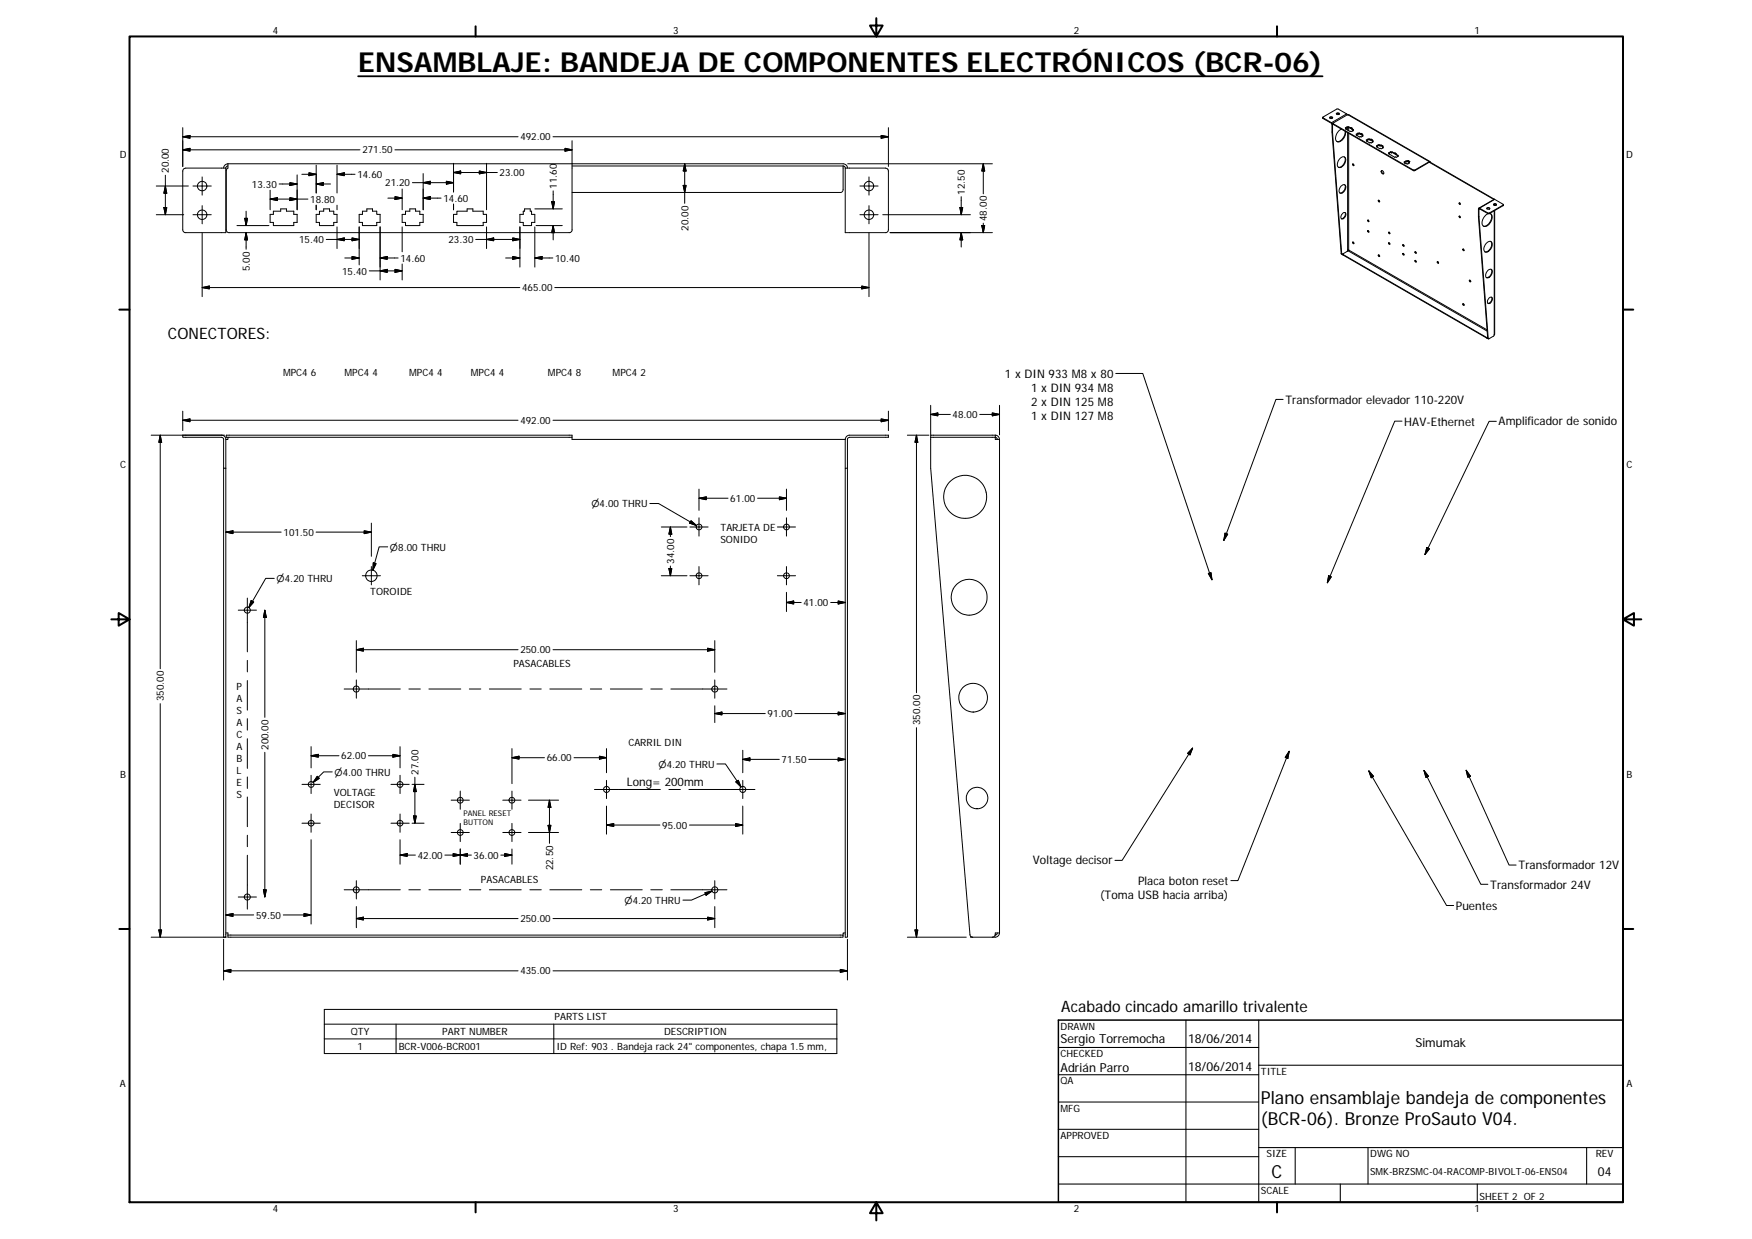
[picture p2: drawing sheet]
<svg xmlns="http://www.w3.org/2000/svg" width="420mm" height="297mm" viewBox="0 0 420 297" stroke-linecap="round" stroke-linejoin="round" font-family="sans-serif">
<g fill="none" stroke="#000" stroke-width=".24">
<path d="M43.8 32.8l1.8-.3v.6zM43.8 35.9l1.8-.3v.6zM43.8 32.8h80.4M43.8 35.9h42.5M43.8 30.6v9.3M54.7 39.3v1l-.4 .5v14.4l.3 .5 .4 .1h81.7l.5-.6v-15.9M54.7 39.3h147.5a1.05 1.05 0 0 1 1 1M54.7 39.3a1.09 1.09 0 0 0-1.1 1M54.7 39.8l-.3 .1-.2 .4M75.8 39.6v6.7M80.8 39.6v6.7M94.7 35.9h42.5"/>
<path d="M108.8 39.2v6.8M116.7 39.2v11.1M132.6 32.8h80.5M135.5 35.6l1.7 .3-1.7 .3zM137.2 33.7v5.5M137.2 39.8h65M164.2 39.3l.3 1.7h-.7zM164.2 39.3v9.4M202.2 39.8v5.7l-.2 .4-.3 .2h-64.5M202.2 39.8l.5 .2v.3M203.3 39.3h34.7M211.3 32.5l1.8 .3-1.8 .3z"/>
<path d="M213.1 30.6v9.3M235.8 39.3v7.2M235.8 39.3l.3 1.7h-.7zM317.2 28.2l.1 .2M317.3 28.2v.2M317.3 28.4l2 1.2M317.3 28.2l2 1.2M318.9 28.3l.3-.2 .4 .2M318.9 28.1l.1-.1a.29 .29 0 0 1 .4 0 .29 .29 0 0 1 .1 .3 .31 .31 0 0 1-.4 .2 .31 .31 0 0 1-.2-.4zM319.3 29.6l.1 .2M319.3 29.4v.2M319.3 29.4l.3 .4"/>
<path d="M319.4 29.8h.2M319.4 29.8v1.8M319.6 29.8v1.9M319.6 31.7l2.2 29.2M319.6 31.7l-.2-.1 2.2 29.2M319.6 29.7l.1 .1M319.6 29.6v.1M319.7 29.8h-.1M319.7 29.8l19.3 11.1M319.7 29.7l19.3 11.1M319.7 29.7v.1M320.5 27.2a.32 .32 0 0 1 .5-.2 .32 .32 0 0 1 .1 .4 .39 .39 0 0 1-.6-.2z"/>
<path d="M320.5 27.3l.4-.1 .3 .1M321.3 38.1a.78 .78 0 0 1 1.1-.5 .78 .78 0 0 1 .3 1.2 1.36 1.36 0 0 1-1.8 1.2 1.73 1.73 0 0 1 .4-1.9zM321.7 31a2.16 2.16 0 0 0-1.1 2.9 1.87 1.87 0 0 0 2.1-1.9v-.5M322.4 37.6a1.74 1.74 0 0 1-1.4 2.5M322.6 31.5a2.17 2.17 0 0 1-2 2.4M322.8 30.8v.2M322.8 30.8l-.1 .1 1.1 .6 .8-.2-.2-.1M322.9 27.3l-2.2-1.2-3.4 2v.1M322.9 27.3l-3.6 2.1M322.9 27.3l.2 .2M323.1 30.6h.2M323.1 30.4l-.5 .2 .2 .2"/>
<path d="M323.1 30.6l-.3 .1M323.1 30.4v.2M323.1 30.4l.2 .1M323.2 31.8v28.3l-.2 .2M323.2 30.6v.6M323.3 30.6l.6 .2M323.3 30.5v.1M323.3 27.5l19.5 11.3M323.3 27.5l-3.6 2v.2M323.3 27.5l19.7 11.2M323.4 30.4l.5 .2M323.4 30.4v.9"/>
<path d="M323.4 30.4l-.1 .1M323.4 32v27.9M323.9 30.6v.2M324 30.7l-.1 .1M324 30.6h-.1M324 30.7l.2 .1M324 30.6l.3 .2h-.1M324 30.6v.1M324.2 30.8l.3 .3M324.2 30.8l.4 .3-.2 .1M324.4 39.3l.3 .2v.2l-.3-.1zM324.4 31.2l.1 .2"/>
<path d="M324.5 39.3l.2 .3M325.4 32.3v.2M325.7 32l.2 .2M325.7 31.9l-.5 .3 .2 .1M325.7 32l-.4 .2M325.7 31.9v.1M325.7 31.9l.2 .1M325.9 32v.2M326.1 32l-.2 .2M326.1 31.9v.1M326.1 31.9l-.2 .1M326.1 32l.2 .2"/>
<path d="M326.1 31.9l.2 .1M326.3 32v.2M326.4 32.1l-.1 .1M326.4 32h-.1M326.4 32.1l.2 .1M326.4 32l.3 .2h-.1M326.4 32v.1M326.6 32.2l.3 .2-.2 .1 .2 .1-.5 .3h-.3l-.9-.5 .2-.1M326.6 32.2l.1 .3M326.7 32.5v.2M327.9 33.7l-.1 .2M328.1 33.4l.2 .1"/>
<path d="M328.1 33.3l-.5 .3 .3 .1M328.1 33.4l-.3 .3M328.1 33.3v.1M328.1 33.3l.2 .1M328.3 33.4v.1M328.5 33.4l-.2 .1M328.5 33.3v.1M328.5 33.3l-.2 .1M328.5 33.4l.2 .2M328.5 33.3l.2 .1M328.7 33.4v.2M328.9 33.5l-.2 .1"/>
<path d="M328.9 33.4h-.2M328.9 33.5l.1 .1M328.9 33.4l.3 .2-.2 .1M328.9 33.4v.1M329 33.7l.3 .1-.2 .1 .2 .1-.4 .3h-.4l-.8-.5 .2-.1M329 33.7l.1 .3M329.1 34l.1 .1M330.3 35.1l-.1 .2M330.3 35.1l-.2 .1 .8 .5 .9-.3-.3-.1M330.5 34.8l.2 .2M330.5 34.7l-.4 .3 .2 .1M330.5 34.8l-.3 .3"/>
<path d="M330.5 34.7v.1M330.5 34.7l.2 .1M330.7 34.8v.2M330.9 34.9l.3 .1M330.9 34.7l.3 .2M330.9 34.7v.2M330.9 34.9l-.2 .1M330.9 34.7l-.2 .1M331.2 34.9v.1M331.3 34.9l-.1 .1M331.3 34.8l-.1 .1M331.3 34.9l.4 .3-.2 .1"/>
<path d="M331.3 34.8l.3 .2v.3M331.3 34.8v.1M331.5 35.3l.1 .2M333.2 36.7l-.1 .2M333.2 36.7l-.2 .2 1.5 .8 .8-.2-.2-.1 .2-.1-.6-.4M333.4 36.5l.3 .2M333.4 36.4l-.4 .3h.2M333.4 36.5l-.3 .2M333.4 36.4v.1M333.4 36.4l.3 .1M333.7 36.5v.2M333.8 36.5l.6 .4"/>
<path d="M333.8 36.5l-.1 .2M333.8 36.4v.1M333.8 36.4l.6 .3M333.8 36.4l-.1 .1M334.4 36.7v.2M334.5 36.8l-.1 .1M334.5 36.7h-.1M334.5 36.8l.2 .1M334.5 36.7l.3 .2h-.1M334.5 36.7v.1M334.7 36.9l.5 .4M335.1 37.4l.1 .1"/>
<path d="M336.9 38.9v.2M337.2 38.6l-.4 .2 .1 .1M337.2 38.7l-.3 .2M337.2 38.6v.1M337.2 38.6l.2 .1M337.2 38.7l.2 .1M337.4 38.7v.1M337.6 38.7h.1M337.6 38.6h.1M337.6 38.6v.1M337.6 38.7l-.2 .1M337.6 38.6l-.2 .1"/>
<path d="M337.8 38.7h-.2M337.8 38.5l-.2 .1M337.8 38.7l.2 .1M337.8 38.5l.3 .2-.1 .1M337.8 38.5v.2M337.9 38.9v.2M337.9 39.1h.1M337.9 38.9l.1 .1-.4 .3-.8-.3 .1-.1M338 38.8l-.1 .1M338 38.8v.1M342.8 38.8l-3.5 2M342.8 38.9l.1 .1"/>
<path d="M342.8 38.8l.2 .1M342.8 38.9l-3.5 2M342.9 39l15.3 8.8M343 38.9l-.1 .1M343 38.9l15.4 8.9M37.5 51.5h6.6M37.5 44.6h7.7M39.3 49.8h.7l-.3 1.7zM39.7 44.6l.3 1.7h-.7zM39.7 42v9.5M44 40.6l.5-.3h9.7v15.5h-9.8l-.4-.3-.2-.4v-14.1zM46.3 44.6h4.4"/>
<path d="M46.3 51.5h4.4M48.5 42.4v4.4M48.5 49.3v4.4M48.5 55.9v15.2M56.8 54.1h7.7M58.7 52.3h.7l-.4 1.8zM59 55.8v4M59 55.8l.4 1.7h-.7zM59 50.6v3.5M64.8 45.6v4.7M64.8 47.7l1.7-.3v.7zM64.8 47.7h9"/>
<path d="M64.8 51.4h.8v-.8h1.7v-.5h1.4v.5h1.8v.8h.8v1.9h-.8v.8h-4.9v-.8h-.8zM66.9 44.1h4.4M69.5 47.4l1.8 .3-1.8 .4zM69.5 43.8l1.8 .3-1.8 .4zM71.3 41.9v8.4M72.4 41.8h3.4M74.1 41.4l1.7 .4-1.7 .3zM75.8 49.2v1.1M75.8 44.1h3.5M75.8 44.1l1.7-.3v.7zM75.8 51.4h.8v-.8h1v-.5h1.4v.5h1v.8h.8v1.9h-.8v.8h-3.4v-.8h-.8zM78.2 57.4h7.9"/>
<path d="M80.8 41.8l1.8-.4v.7zM80.8 57.4l1.8-.4v.7zM80.8 49.2v1.1M80.8 54.4v5.2M84.4 57l1.7 .4-1.7 .3zM85.1 41.8h-4.3M86.1 51.4h.8v-.8h1.1v-.5h1.3v.5h1v.8h.9v1.9h-.9v.8h-3.4v-.8h-.8zM86.1 54.4v9.1M91.2 54.4v12.7M93 47.5h3.4M94.7 47.1l1.7 .4-1.7 .3zM96.4 45.3v5"/>
<path d="M96.4 51.4h.8v-.8h1.1v-.5h1.4v.5h1v.8h.8v1.9h-.8v.8h-3.5v-.8h-.8zM96.4 54.4v6M101.5 47.5l1.7-.4v.7zM101.5 43.8l1.7-.3v.7zM101.5 41.6v8.7M101.5 47.5h4.3M107 43.5l1.8 .3-1.8 .4zM108.8 48.9v1.4M108.8 43.8h-9.9M108.8 41.4l1.7-.4v.7zM108.8 41.4h10.5M108.8 51.4h.8v-.8h2.4v-.5h1.4v.5h2.5v.8h.8v1.9h-.8v.8h-6.3v-.8h-.8z"/>
<path d="M114.1 57.4h10.6M114.9 41l1.8 .4-1.8 .3zM116.7 57.4l1.7-.4v.7zM116.7 54.4v5.2M123 57l1.7 .4-1.7 .3zM124.7 54.4v9.6M125.8 50.1h1.4v.5h.3v.8h.8v1.9h-.8v.8h-2v-.8h-.8v-1.9h.8v-.8h.3zM128.3 50.1h6.5M128.3 54.4v9.6M128.6 54.1h6.2M132.3 48.4h.7l-.3 1.7zM132.7 54.1l.3 1.7h-.7z"/>
<path d="M132.7 45.8v4.3M132.7 54.1v3.4M163.8 44.4h.7l-.3 1.7zM202.7 40.3h9.7l.5 .3 .2 .4v14.1l-.4 .6-10 .1zM206.2 44.6h4.4M206.2 51.5h4.4M208.4 42.4v4.4M208.4 49.3v4.4M208.4 55.9v15.2M211.7 51.5h21M213.5 55.8h24.5M230.2 49.8h.7l-.4 1.7z"/>
<path d="M230.5 47.2v4.3M230.5 55.8l.4 1.7h-.7zM230.5 55.8v3.4M235.4 54.1h.7l-.3 1.7zM235.8 53.5v2.3M321.6 44.7a.66 .66 0 0 1 1.1-.1 1.41 1.41 0 0 1-1.3 1.7 1.17 1.17 0 0 1 .2-1.6zM322.1 51.1a.45 .45 0 0 1 .6 0 .45 .45 0 0 1 0 .6 .64 .64 0 0 1-.4 .7 .64 .64 0 0 1-.7-.2 1.18 1.18 0 0 1 .5-1.1zM322.4 44.3a1.36 1.36 0 0 1-1.1 1.9M322.5 50.9a1.05 1.05 0 0 1-.8 1.5M323.2 59.9h.2M323.4 59.9l-.1 .2M323.4 59.9l33.2 19.2"/>
<path d="M324.4 58l.3 .2v.2l-.3-.1zM324.5 58l.2 .4M328.1 52.7l.2 .4M328.1 55.3l.2 .3M330.7 48l.2 .4M331.3 40.9l.3 .1a.36 .36 0 0 1 .3 .3 .36 .36 0 0 1-.3 .4 .58 .58 0 0 1-.3-.8zM331.4 40.9l.1 .5 .3 .3M333 58.2h.1a.19 .19 0 0 1 .2 .1 .19 .19 0 0 1-.1 .3zM333 55.6h.1a.2 .2 0 0 1 .2 .2 .2 .2 0 0 1-.1 .2zM333.1 58.2l.2 .3M333.1 55.6l.2 .4M336.4 58.7h.2l.1 .3z"/>
<path d="M336.5 58.7l.2 .3M339 40.9h.3M339 40.8v.1M339 40.8h.3M339.3 40.8v.1M350 51.8l.2 .4h-.2zM350 48.6l.2 .3M350 51.8l.2 .3M350.9 59.7l.2 .3M354.6 50.1h.1M354.6 50.1v1.8M354.7 50.1v1.9"/>
<path d="M354.7 52l2.2 29.2M354.7 52l-.1-.1 2.2 29.2M354.8 49.9l-.2 .2M354.8 50.1h-.1M354.8 49.9v.2M354.8 49.9l2 1.2M354.8 50.1l2 1.1M356.4 58.3a.73 .73 0 0 1 .8-.5 .73 .73 0 0 1 .7 .6 1.88 1.88 0 0 1-1.7 2.1 1.41 1.41 0 0 1 .2-2.2zM356.6 50l.2-.1 .5 .1M356.6 49.8h.1a.3 .3 0 0 1 .4-.1 .3 .3 0 0 1 .1 .4 .33 .33 0 0 1-.4 .1 .33 .33 0 0 1-.2-.4zM356.8 51.2h.4M356.8 51.1v.1"/>
<path d="M356.8 51.1h.4M357.2 51.1v.1M357.2 51.2a1.26 1.26 0 0 1 .3 2 1.44 1.44 0 0 1-1.8 1 2.2 2.2 0 0 1 1.1-3M357.4 51.2a2.09 2.09 0 0 1-1.7 3M357.5 57.9a1.72 1.72 0 0 1-1.4 2.5M358.2 49.1l.4-.2 .3 .2M358.2 48.9a.33 .33 0 0 1 .4-.1 .33 .33 0 0 1 .2 .4 .34 .34 0 0 1-.4 .1 .34 .34 0 0 1-.2-.4zM358.3 50.5v29.8l-.1 .3-1.2 .7-.1-.1M358.3 49v.2M358.4 47.8l2.1 1.2v.2M358.4 50.5l-.1 29.7M358.4 47.8l-3.6 2.1"/>
<path d="M358.4 48.9v.4M358.4 47.8l-3.8 2.1M360.5 49.2v.1M360.5 49.3l-3.3 1.9M360.5 49.2l-3.3 1.9M360.5 49.1v.2M48.5 68.9l1.7-.3v.7zM48.5 68.9h76.2M82.7 61.8h3.4M84.4 61.5l1.7 .3-1.7 .4zM88.6 64.9h7.8M91.2 61.8l1.7-.3v.7z"/>
<path d="M91.2 64.9l1.7-.3v.7zM91.2 61.8h4.3M94.7 64.6l1.7 .3-1.7 .4zM96.4 63.3v3.8M121.3 61.8h3.4M123 61.5l1.7 .3-1.7 .4zM128.3 61.8l1.7-.3v.7zM128.3 61.8h4.3M206.7 68.6l1.7 .3-1.7 .4zM208.4 68.9h-75.4M321.6 60.8l.2 .1M321.6 60.8l.2 .2"/>
<path d="M322 60.9l.1 .3M322.1 61l34.4 19.9M322.1 61.2l34.4 19.8M322.1 60.8v.2M322.1 60.8l-.3 .1M322.1 61v.2M323.3 60.1l-1.2 .7M323.3 60.1l33.3 19.3M330.7 61.1l.2 .4M336.5 60.7l.2 .4-.3-.1zM336.5 60.7l.2 .4M339.3 60.4l.1-.1a.2 .2 0 0 1 .3 .2 .2 .2 0 0 1-.2 .2z"/>
<path d="M339.4 62.4a.22 .22 0 0 1 .3 .2 .22 .22 0 0 1-.2 .2zM339.4 60.3l.3 .4M339.4 62.4l.3 .4M344.8 62.7l.2 .4M350.8 72.8l.3 .1v.3l-.3-.1zM350.9 72.8l.2 .4M352.5 67.2l.2 .3M356.8 64.8a.61 .61 0 0 1 .9-.2 .61 .61 0 0 1 .1 1 .96 .96 0 0 1-1.5 .8 1.57 1.57 0 0 1 .5-1.6zM357.1 71.4a.47 .47 0 0 1 .7-.1 .47 .47 0 0 1 0 .7 .66 .66 0 0 1-.4 .7 .66 .66 0 0 1-.7-.2v-.4zM357.6 64.6a1.39 1.39 0 0 1-1.1 1.9M357.7 71.2a1.06 1.06 0 0 1-.9 1.5M43.8 98.6v4.6"/>
<path d="M213.1 98.6v4.6M223.2 97.2v7.1M223.2 99.4l1.7-.4v.7zM223.2 99.4h4.7M238 99l1.7 .4-1.7 .3zM239.7 97.2v7.1M239.7 99.4h-4.7M267.6 89.5h6.5l16.5 49.5M307.7 95.8h-1.7l-12.5 33.8M356.5 80.9h.3M356.5 81l.3 .1M356.5 80.9v.1"/>
<path d="M356.8 81.1l.1 .1M356.8 81.1l.1 .2M36.2 104.3h17.6M38.4 104.3l.4 1.7h-.7zM38.4 104.3v56M43.8 100.8l1.8-.4v.7zM43.8 100.8h80.4M44.5 104.3h-.7v.5h9.3l.5 .3v7.1M53.1 104.3a1.13 1.13 0 0 1 1.1 1 .35 .35 0 0 0 .4 0 .35 .35 0 0 0 .1-.5M54.2 105.3v119.4h-.6v-112.5h.6M54.3 104.3h82.9v.5h-82.9zM132.6 100.8h80.5"/>
<path d="M137.2 104.8v.5h65.5M167.6 117.3v5.1M167.6 119.4l1.8-.3v.7zM167.6 119.4h7M186.9 119.1l1.7 .3-1.7 .4zM188.6 117.3v5.1M188.6 119.4h-6.9M202.7 105.3v6.9M202.7 105.3a1.05 1.05 0 0 1 1-1h9.4v.5h-9.4l-.5 .4v119.5h-.5v-112.5h.5M211.3 100.4l1.8 .4-1.8 .3zM217.6 104.3h5.2M219.8 104.3v61.8"/>
<path d="M219.8 104.3l.3 1.7h-.7zM223.2 104.8v7.4l9.4 111.8 .3 .6 .4 .1M238.7 104.3a1.05 1.05 0 0 1 1 1M238.7 104.3h-15.5v.5M238.7 104.3v.5h-15.5M239.2 105.3a.39 .39 0 0 0-.5-.4v.4h1M239.7 105.3v118.4M336.2 101h-1.7l-16.2 38.7M358.8 101h-1.7l-15.4 32M54.2 127.6l1.7-.3v.6zM54.2 127.6h13.2M65.8 138.7h-2.1l-4 7"/>
<path d="M86.9 138h4.3M87.3 127.3l1.8 .3-1.8 .3zM89.1 127.6h-13.3M89.1 125.4v8M89.1 135.8v4.4M89.5 134.9l.7 .2-.8 1.6zM93 131.1h-2.1l-1.5 5.6M155.8 120.7h2.1l9.1 5.3M158.6 138h6.2M158.6 126.3h6.2M160.4 136.3h.7l-.3 1.7zM160.8 126.3l.3 1.8h-.7z"/>
<path d="M160.8 126.3v2.4M160.8 135.7v2.3M165.4 138h4.4M165.4 126.3h4.4M165.7 124.8l1.3 1.2-1.6-.6zM167.6 135.8v4.4M167.6 124.1v4.4M186.4 138h4.4M186.4 126.3h4.4M188.6 124.1v4.4M188.6 135.8v4.4M289.8 137.5l.6-.2 .2 1.7z"/>
<path d="M293.8 127.8l.6 .3-.9 1.5zM318.6 138l.7 .3-1 1.4zM342.2 131.3l.6 .3-1.1 1.4zM57.1 146.3h4.4M59.3 143.4v12.9M59.3 158.3v2.8M60.2 144l.6 .3-1.1 1.4zM63.5 146.3v25.7M63.5 146.3l.4 1.7h-.7zM85.5 155.8l1.7-.4v.7zM85.5 155.8h38.7M85.5 153.6v7.6"/>
<path d="M169.7 155.4l1.7 .4-1.7 .3zM171.4 155.8h-38.8M171.4 153.6v7.6M188.6 144.4l1.7-.3v.7zM188.6 144.4h3.5M188.6 142v4.6M199.2 144.4h3.5M201 144.1l1.7 .3-1.7 .4zM38.4 168.7v56M59.3 163.2v7M59.3 172.3v2.7M59.3 177.1v7.1"/>
<path d="M74.6 179v5.1M82.5 165.2h13.5M85.5 163v4.4M95.9 179v5.1M98.1 165.2h2.7M102.9 165.2h7.6M112.6 165.2h2.7M117.4 165.2h7.6M122.8 179.5v8.4M127.1 165.2h2.7M131.9 165.2h7.6M141.6 165.2h2.7"/>
<path d="M145.4 179.5v5.8M146.4 165.2h7.6M156.1 165.2h2.7M160.9 165.2h13.4M171.4 171.1l1.7-.4v.7zM171.4 171.1h12.1M171.4 163v4.4M171.4 169.2v4M178.1 179.9v5.4M201 170.7l1.7 .4-1.7 .3zM202.7 171.1h-12.1M219.8 174.5v50.2"/>
<path d="M286 179.3l-.6 1.7-.6-.4zM286 179.3l-16.9 27h-1.7M59.3 186.3v2.7M59.3 191.1v7.1M63.5 180.4v34.7M72.4 188h4.4M72.4 197.4h4.4M74.6 185.9v4.3M74.6 195.2v4.3M74.6 181.2l1.7-.4v.7zM74.6 181.2h6.7M76.1 186.1l.5 .5-1.5 1z"/>
<path d="M79.7 185.1h-2.1l-2.5 2.5M88.4 181.2h7.5M93.8 188h4.3M93.8 197.4h4.3M94.2 180.8l1.7 .4-1.7 .3zM95.9 185.9v4.3M95.9 195.2v4.3M98.8 188h2.9M98.8 197.4h2.9M99.2 195.6h.6l-.3 1.8zM99.5 186.3v11.1M99.5 188l.3 1.8h-.6z"/>
<path d="M108.2 191.8h4.4M108.2 199.6h4.4M110.4 189.7v4.3M110.4 197.4v4.4M120.6 191.8h4.4M120.6 199.6h4.4M122.8 181.7l1.7-.4v.7zM122.8 181.7h7.8M122.8 189.7v4.3M122.8 197.4v4.4M126.7 191.8h7.3M126.7 199.6h7.3"/>
<path d="M131.4 197.9h.7l-.3 1.7zM131.8 191.8l.3 1.8h-.7zM131.8 191.8v10.4M137.7 181.7h7.7M142.6 189.3h15.8M143.8 181.3l1.6 .4-1.6 .3zM145.4 187.1v4.4M145.4 197.8l1.8-.4v.7zM145.4 193.3v6.7M158.3 197.8h-12.9M160.4 189.3h2.8M165.2 189.3h15.8"/>
<path d="M165.3 197.8h12.8M171.9 183.2h2.1l3.7 5.5M176.4 197.4l1.7 .4-1.7 .3zM176.5 187.5l.5-.4 .7 1.6zM178.1 187.1v4.4M178.1 182.1l1.7-.4v.7zM178.1 182.1h8.8M178.1 193.3v6.7M194 182.1h8.7M201 181.7l1.7 .4-1.7 .3zM309.2 180.1l-.3 1.7-.7-.2zM309.2 180.1l-12.3 31h-1.7"/>
<path d="M328.3 184.8l1.1 1.3-.6 .4zM328.3 184.8l18.6 32.3h1.7M341.5 184.7l1.1 1.4-.6 .3zM341.5 184.7l13.6 27.3h1.7M351.6 184.7l1 1.4-.6 .3zM351.6 184.7l10.3 22.7h1.7M54.2 219.4l1.7-.4v.7zM54.2 219.4h6.6M57.1 215.1h4.4M59.3 200.2v2.8M59.3 205v13M63.2 213.3h.7l-.4 1.8z"/>
<path d="M67.9 219.4h6.7M72.9 219l1.7 .4-1.7 .3zM74.6 201.3v20.2M82.5 213.3h13.5M85.5 211.1v4.4M85.5 217.3v5.1M95.9 201.3v5.9M95.9 205l1.8-.4v.7zM95.9 205h3.7M98.1 213.3h2.7M102.9 213.3h7.6M106.7 205h6.3"/>
<path d="M108.7 204.6l1.7 .4-1.7 .3zM110.4 203.5v3.7M110.4 205l1.7-.4v.7zM112.6 213.3h2.7M117.4 213.3h7.6M120.1 205h2.7M121 204.6l1.8 .4-1.8 .3zM122.8 203.5v3.7M127.1 213.3h2.7M131.9 213.3h7.6M141.6 213.3h2.7M146.4 213.3h7.6"/>
<path d="M156.1 213.3h2.7M160.9 213.3h13.4M169 214l1.8-.4-1.5 1zM169.7 219.9l1.7 .3-1.7 .4zM170.8 213.6l-5 2.2h-2M171.4 211.1v4.4M171.4 217.3v5.1M36.2 224.7h18.1M38.1 222.9h.7l-.4 1.8zM53.6 232.7l1.8-.3v.7zM53.6 232.7h70.6M53.6 225.2v9.8"/>
<path d="M54.2 223.7a.36 .36 0 0 1 .5 0 .36 .36 0 0 1 0 .5M54.7 224.2h147.5v.5h-147.5zM85.5 220.2l1.7-.3v.7zM85.5 220.2h38.7M132.6 232.7h70.6M171.4 220.2h-38.8M201.5 232.4l1.7 .3-1.7 .4zM202.7 223.7a.36 .36 0 0 0-.5 0 .36 .36 0 0 0 0 .5M203.2 225.2v9.8M217.6 224.7h14.1M219.4 222.9h.7l-.3 1.8zM232.8 224.5v.2h.5"/>
<path d="M239.2 223.7l-.2 .3-.4 .2M239.7 223.7h-.2a.6 .6 0 0 0-.7 0 .6 .6 0 0 0-.2 .6l-.6 .4M239.7 223.7a1.09 1.09 0 0 1-1 1h-5.4M77.8 242h122.9v10.6h-122.9zM77.8 245.5h122.9M77.8 249.1h122.9M95 245.5v7.1M132.8 245.5v7.1"/>
<circle cx="48.5" cy="51.5" r="1.14"/>
<circle cx="48.5" cy="44.6" r="1.13"/>
<circle cx="208.4" cy="51.5" r="1.13"/>
<circle cx="208.4" cy="44.6" r="1.13"/>
<circle cx="328.1" cy="55.5" r=".19"/>
<circle cx="328.1" cy="53" r=".19"/>
<circle cx="330.7" cy="48.2" r=".2"/>
<circle cx="350.1" cy="48.9" r=".19"/>
<circle cx="350.9" cy="60" r=".22"/>
<circle cx="330.7" cy="61.3" r=".2"/>
<circle cx="344.8" cy="63" r=".21"/>
<circle cx="352.5" cy="67.4" r=".2"/>
<circle cx="231.5" cy="119.1" r="5.2"/>
<circle cx="89.1" cy="138" r="1.38"/>
<circle cx="167.6" cy="126.3" r=".68"/>
<circle cx="167.6" cy="138" r=".69"/>
<circle cx="188.6" cy="126.3" r=".68"/>
<circle cx="188.6" cy="138" r=".69"/>
<circle cx="59.3" cy="146.3" r=".73"/>
<circle cx="232.4" cy="143.2" r="4.3"/>
<circle cx="85.5" cy="165.2" r=".73"/>
<circle cx="171.4" cy="165.2" r=".73"/>
<circle cx="233.4" cy="167.3" r="3.4"/>
<circle cx="74.6" cy="197.4" r=".69"/>
<circle cx="74.6" cy="188.1" r=".7"/>
<circle cx="95.9" cy="197.4" r=".67"/>
<circle cx="95.9" cy="188.1" r=".69"/>
<circle cx="110.4" cy="199.6" r=".69"/>
<circle cx="110.4" cy="191.8" r=".69"/>
<circle cx="122.8" cy="199.6" r=".68"/>
<circle cx="122.8" cy="191.9" r=".69"/>
<circle cx="145.5" cy="189.3" r=".71"/>
<circle cx="178.1" cy="189.3" r=".73"/>
<circle cx="234.3" cy="191.3" r="2.57"/>
<circle cx="59.3" cy="215.1" r=".73"/>
<circle cx="85.4" cy="213.3" r=".72"/>
<circle cx="171.4" cy="213.3" r=".72"/>
</g>
<g fill="none" stroke="#000" stroke-width=".48">
<path d="M31.1 8.7h358.1v279.5h-358.1zM114.1 6.3v2.4M210.2 4.4v4.3l-1.6-2.6h3.1l-1.5 2.6M306.2 6.3v2.4M28.6 74.2h2.5M389.2 74.2h2.5M26.7 148.5h4.4l-2.6-1.5v3l2.6-1.5M389.2 148.5l2.6 1.5v-3l-2.6 1.5h4.4M28.6 222.7h2.5M389.2 222.7h2.5M114.1 288.2v2.5M210.2 288.2l1.5 2.7h-3.1l1.6-2.7v4.4"/>
<path d="M306.2 288.2v2.5"/>
</g>
<g fill="none" stroke="#000" stroke-width=".25">
<path d="M253.8 251.1h48.1M253.8 257.7h48.1M284.4 244.6v43.6M301.9 255.4h87.3M301.9 244.6v43.6M253.8 264.2h48.1M253.8 270.7h48.1M253.8 277.3h48.1M301.9 275.1h87.3M310.6 275.1v8.8M328.1 275.1v8.8M380.5 275.1v8.8"/>
<path d="M253.8 283.9h135.4M321.4 283.9v4.3M354.3 283.9v4.3"/>
</g>
<path d="M253.8 244.6h135.4v43.6h-135.4z" fill="none" stroke="#000" stroke-width=".36"/>
<g fill="#000" stroke="#000" stroke-width=".24">
<path d="M43.8 32.8l1.8-.3v.6zM43.8 35.9l1.8-.3v.6zM135.5 35.6l1.7 .3-1.7 .3zM211.3 32.5l1.8 .3-1.8 .3zM39.3 49.8h.7l-.3 1.7zM39.7 44.6l.3 1.7h-.7zM58.7 52.3h.7l-.4 1.8zM59 55.8l.4 1.7h-.7zM64.8 47.7l1.7-.3v.7zM69.5 47.4l1.8 .3-1.8 .4zM69.5 43.8l1.8 .3-1.8 .4zM74.1 41.4l1.7 .4-1.7 .3z"/>
<path d="M75.8 44.1l1.7-.3v.7zM80.8 41.8l1.8-.4v.7zM80.8 57.4l1.8-.4v.7zM84.4 57l1.7 .4-1.7 .3zM94.7 47.1l1.7 .4-1.7 .3zM101.5 47.5l1.7-.4v.7zM101.5 43.8l1.7-.3v.7zM107 43.5l1.8 .3-1.8 .4zM108.8 41.4l1.7-.4v.7zM114.9 41l1.8 .4-1.8 .3zM116.7 57.4l1.7-.4v.7zM123 57l1.7 .4-1.7 .3z"/>
<path d="M132.3 48.4h.7l-.3 1.7zM132.7 54.1l.3 1.7h-.7zM163.8 44.4h.7l-.3 1.7zM164.2 39.3l.3 1.7h-.7zM230.2 49.8h.7l-.4 1.7zM230.5 55.8l.4 1.7h-.7zM235.4 54.1h.7l-.3 1.7zM235.8 39.3l.3 1.7h-.7zM48.5 68.9l1.7-.3v.7zM84.4 61.5l1.7 .3-1.7 .4zM91.2 61.8l1.7-.3v.7zM91.2 64.9l1.7-.3v.7z"/>
<path d="M94.7 64.6l1.7 .3-1.7 .4zM123 61.5l1.7 .3-1.7 .4zM128.3 61.8l1.7-.3v.7zM206.7 68.6l1.7 .3-1.7 .4zM223.2 99.4l1.7-.4v.7zM238 99l1.7 .4-1.7 .3zM38.4 104.3l.4 1.7h-.7zM43.8 100.8l1.8-.4v.7zM167.6 119.4l1.8-.3v.7zM186.9 119.1l1.7 .3-1.7 .4zM211.3 100.4l1.8 .4-1.8 .3zM219.8 104.3l.3 1.7h-.7z"/>
<path d="M54.2 127.6l1.7-.3v.6zM87.3 127.3l1.8 .3-1.8 .3zM89.5 134.9l.7 .2-.8 1.6zM160.4 136.3h.7l-.3 1.7zM160.8 126.3l.3 1.8h-.7zM165.7 124.8l1.3 1.2-1.6-.6zM289.8 137.5l.6-.2 .2 1.7zM293.8 127.8l.6 .3-.9 1.5zM318.6 138l.7 .3-1 1.4zM342.2 131.3l.6 .3-1.1 1.4zM60.2 144l.6 .3-1.1 1.4zM63.5 146.3l.4 1.7h-.7z"/>
<path d="M85.5 155.8l1.7-.4v.7zM169.7 155.4l1.7 .4-1.7 .3zM188.6 144.4l1.7-.3v.7zM201 144.1l1.7 .3-1.7 .4zM171.4 171.1l1.7-.4v.7zM201 170.7l1.7 .4-1.7 .3zM76.1 186.1l.5 .5-1.5 1zM74.6 181.2l1.7-.4v.7zM94.2 180.8l1.7 .4-1.7 .3zM99.2 195.6h.6l-.3 1.8zM99.5 188l.3 1.8h-.6zM122.8 181.7l1.7-.4v.7z"/>
<path d="M131.4 197.9h.7l-.3 1.7zM131.8 191.8l.3 1.8h-.7zM143.8 181.3l1.6 .4-1.6 .3zM145.4 197.8l1.8-.4v.7zM176.4 197.4l1.7 .4-1.7 .3zM176.5 187.5l.5-.4 .7 1.6zM178.1 182.1l1.7-.4v.7zM201 181.7l1.7 .4-1.7 .3zM286 179.3l-.6 1.7-.6-.4zM309.2 180.1l-.3 1.7-.7-.2zM328.3 184.8l1.1 1.3-.6 .4zM341.5 184.7l1.1 1.4-.6 .3z"/>
<path d="M351.6 184.7l1 1.4-.6 .3zM54.2 219.4l1.7-.4v.7zM63.2 213.3h.7l-.4 1.8zM72.9 219l1.7 .4-1.7 .3zM85.5 220.2l1.7-.3v.7zM95.9 205l1.8-.4v.7zM108.7 204.6l1.7 .4-1.7 .3zM110.4 205l1.7-.4v.7zM121 204.6l1.8 .4-1.8 .3zM169 214l1.8-.4-1.5 1zM38.1 222.9h.7l-.4 1.8zM53.6 232.7l1.8-.3v.7z"/>
<path d="M169.7 219.9l1.7 .3-1.7 .4zM201.5 232.4l1.7 .3-1.7 .4zM219.4 222.9h.7l-.3 1.8z"/>
</g>
<path d="M85.9 18.3h231.3" fill="none" stroke="#000" stroke-width=".43"/>
<text font-size="6.6" x="85.9" y="17.2">ENSAMBLAJE: BANDEJA DE COMPONENTES ELECTRÓNICOS (BCR-06)</text>
<g font-size="4.3">
<text x="302.4" y="264.6">Plano ensamblaje bandeja de componentes</text>
<text x="302.4" y="269.8">(BCR-06). Bronze ProSauto V04.</text>
<text x="304.9" y="282.4">C</text>
</g>
<g font-size="3.8">
<text x="40.3" y="81.2">CONECTORES:</text>
<text x="254.5" y="242.5">Acabado cincado amarillo trivalente</text>
</g>
<g font-size="3">
<text x="254.3" y="250">Sergio Torremocha</text>
<text x="284.9" y="250.1">18/06/2014</text>
<text x="339.5" y="251.1">Simumak</text>
<text x="254.3" y="257.1">Adrián Parro</text>
<text x="284.9" y="256.6">18/06/2014</text>
<text x="383.2" y="281.9">04</text>
</g>
<g font-size="2.8">
<text x="241" y="90.6">1 x DIN 933 M8 x 80</text>
<text x="247.3" y="94">1 x DIN 934 M8</text>
<text x="247.3" y="97.3">2 x DIN 125 M8</text>
<text x="247.3" y="100.8">1 x DIN 127 M8</text>
<text x="308.3" y="96.8">Transformador elevador 110-220V</text>
<text x="359.4" y="101.8">Amplificador de sonido</text>
<text x="336.8" y="102">HAV-Ethernet</text>
<text x="150.3" y="188.4">Long= 200mm</text>
<text x="247.7" y="207.1">Voltage decisor</text>
<text x="364.2" y="208.4">Transformador 12V</text>
<text x="263.8" y="215.6">(Toma USB hacia arriba)</text>
<text x="272.9" y="212.2">Placa boton reset</text>
<text x="357.3" y="213">Transformador 24V</text>
<text x="349.2" y="218.1">Puentes</text>
</g>
<g font-size="2.4">
<text x="65.4" y="8">4</text>
<text x="161.4" y="8">3</text>
<text x="257.5" y="8">2</text>
<text x="353.6" y="8">1</text>
<text x="124.8" y="33.7">492.00</text>
<text x="28.7" y="38">D</text>
<text x="40.5" y="41.5" transform="rotate(-90 40.5 41.5)">20.00</text>
<text x="86.9" y="36.8">271.50</text>
<text x="390" y="38">D</text>
<text x="60.4" y="45">13.30</text>
<text x="85.7" y="42.7">14.60</text>
<text x="92.4" y="44.7">21.20</text>
<text x="119.8" y="42.2">23.00</text>
<text x="133.5" y="45.2" transform="rotate(-90 133.5 45.2)">11.60</text>
<text x="231.4" y="46.6" transform="rotate(-90 231.4 46.6)">12.50</text>
<text x="74.4" y="48.6">18.80</text>
<text x="106.4" y="48.4">14.60</text>
<text x="236.7" y="53" transform="rotate(-90 236.7 53)">48.00</text>
<text x="71.7" y="58.3">15.40</text>
<text x="107.6" y="58.3">23.30</text>
<text x="165.1" y="55.3" transform="rotate(-90 165.1 55.3)">20.00</text>
<text x="59.9" y="65" transform="rotate(-90 59.9 65)">5.00</text>
<text x="82.1" y="65.8">15.40</text>
<text x="96" y="62.7">14.60</text>
<text x="133.1" y="62.7">10.40</text>
<text x="125.2" y="69.8">465.00</text>
<text x="67.9" y="90.1">MPC4 6</text>
<text x="82.6" y="90.1">MPC4 4</text>
<text x="98.1" y="90.1">MPC4 4</text>
<text x="112.9" y="90.1">MPC4 4</text>
<text x="131.4" y="90.1">MPC4 8</text>
<text x="146.9" y="90.1">MPC4 2</text>
<text x="124.8" y="101.6">492.00</text>
<text x="228.4" y="100.2">48.00</text>
<text x="28.8" y="112.2">C</text>
<text x="390.1" y="112.2">C</text>
<text x="175.1" y="120.3">61.00</text>
<text x="68" y="128.5">101.50</text>
<text x="172.8" y="127.4">TARJETA DE</text>
<text x="172.8" y="130.2">SONIDO</text>
<text x="161.7" y="135.2" transform="rotate(-90 161.7 135.2)">34.00</text>
<text x="88.8" y="142.7">TOROIDE</text>
<text x="192.7" y="145.3">41.00</text>
<text x="123.1" y="160">PASACABLES</text>
<text x="124.8" y="156.6">250.00</text>
<text x="56.7" y="165.4">P</text>
<text x="39.3" y="168.1" transform="rotate(-90 39.3 168.1)">350.00</text>
<text x="56.7" y="168.2">A</text>
<text x="56.7" y="171.1">S</text>
<text x="56.7" y="174">A</text>
<text x="184.1" y="171.9">91.00</text>
<text x="220.7" y="173.9" transform="rotate(-90 220.7 173.9)">350.00</text>
<text x="56.7" y="176.8">C</text>
<text x="56.7" y="179.7">A</text>
<text x="64.4" y="179.8" transform="rotate(-90 64.4 179.8)">200.00</text>
<text x="150.7" y="179">CARRIL DIN</text>
<text x="56.7" y="182.6">B</text>
<text x="56.7" y="185.5">L</text>
<text x="81.8" y="182">62.00</text>
<text x="100.4" y="185.8" transform="rotate(-90 100.4 185.8)">27.00</text>
<text x="131.1" y="182.5">66.00</text>
<text x="187.4" y="182.9">71.50</text>
<text x="28.8" y="186.5">B</text>
<text x="56.7" y="188.4">E</text>
<text x="56.7" y="191.2">S</text>
<text x="80" y="190.9">VOLTAGE</text>
<text x="390.1" y="186.5">B</text>
<text x="80" y="193.8">DECISOR</text>
<text x="158.8" y="198.7">95.00</text>
<text x="100.2" y="205.9">42.00</text>
<text x="113.6" y="205.9">36.00</text>
<text x="132.7" y="208.7" transform="rotate(-90 132.7 208.7)">22.50</text>
<text x="115.3" y="211.6">PASACABLES</text>
<text x="61.4" y="220.2">59.50</text>
<text x="124.8" y="221.1">250.00</text>
<text x="124.8" y="233.6">435.00</text>
<text x="133" y="244.6">PARTS LIST</text>
<text x="84.1" y="248.2">QTY</text>
<text x="85.7" y="251.7">1</text>
<text x="95.6" y="251.7">BCR-V006-BCR001</text>
<text x="106.1" y="248.2">PART NUMBER</text>
<text x="133.4" y="251.7">ID Ref: 903 . Bandeja rack 24&quot; componentes, chapa 1.5 mm,</text>
<text x="159.2" y="248.2">DESCRIPTION</text>
<text x="254.3" y="246.8">DRAWN</text>
<text x="254.3" y="253.4">CHECKED</text>
<text x="302.4" y="257.6">TITLE</text>
<text x="28.8" y="260.7">A</text>
<text x="254.3" y="259.9">QA</text>
<text x="390" y="260.7">A</text>
<text x="254.3" y="266.5">MFG</text>
<text x="254.3" y="273.1">APPROVED</text>
<text x="303.8" y="277.4">SIZE</text>
<text x="328.6" y="277.4">DWG NO</text>
<text x="328.6" y="281.7">SMK-BRZSMC-04-RACOMP-BIVOLT-06-ENS04</text>
<text x="382.7" y="277.4">REV</text>
<text x="302.4" y="286.2">SCALE</text>
<text x="354.8" y="287.7">SHEET 2 OF 2</text>
<text x="65.4" y="290.7">4</text>
<text x="161.4" y="290.7">3</text>
<text x="257.5" y="290.7">2</text>
<text x="353.6" y="290.7">1</text>
</g>
<g font-size="2.3">
<text x="141.8" y="121.6">⌀4.00 THRU</text>
<text x="93.5" y="132">⌀8.00 THRU</text>
<text x="66.3" y="139.6">⌀4.20 THRU</text>
<text x="80.3" y="185.9">⌀4.00 THRU</text>
<text x="157.9" y="184">⌀4.20 THRU</text>
<text x="149.8" y="216.7">⌀4.20 THRU</text>
</g>
<g font-size="1.9">
<text x="111.2" y="195.5">PANEL RESET</text>
<text x="111.2" y="197.8">BUTTON</text>
</g>
</svg>
